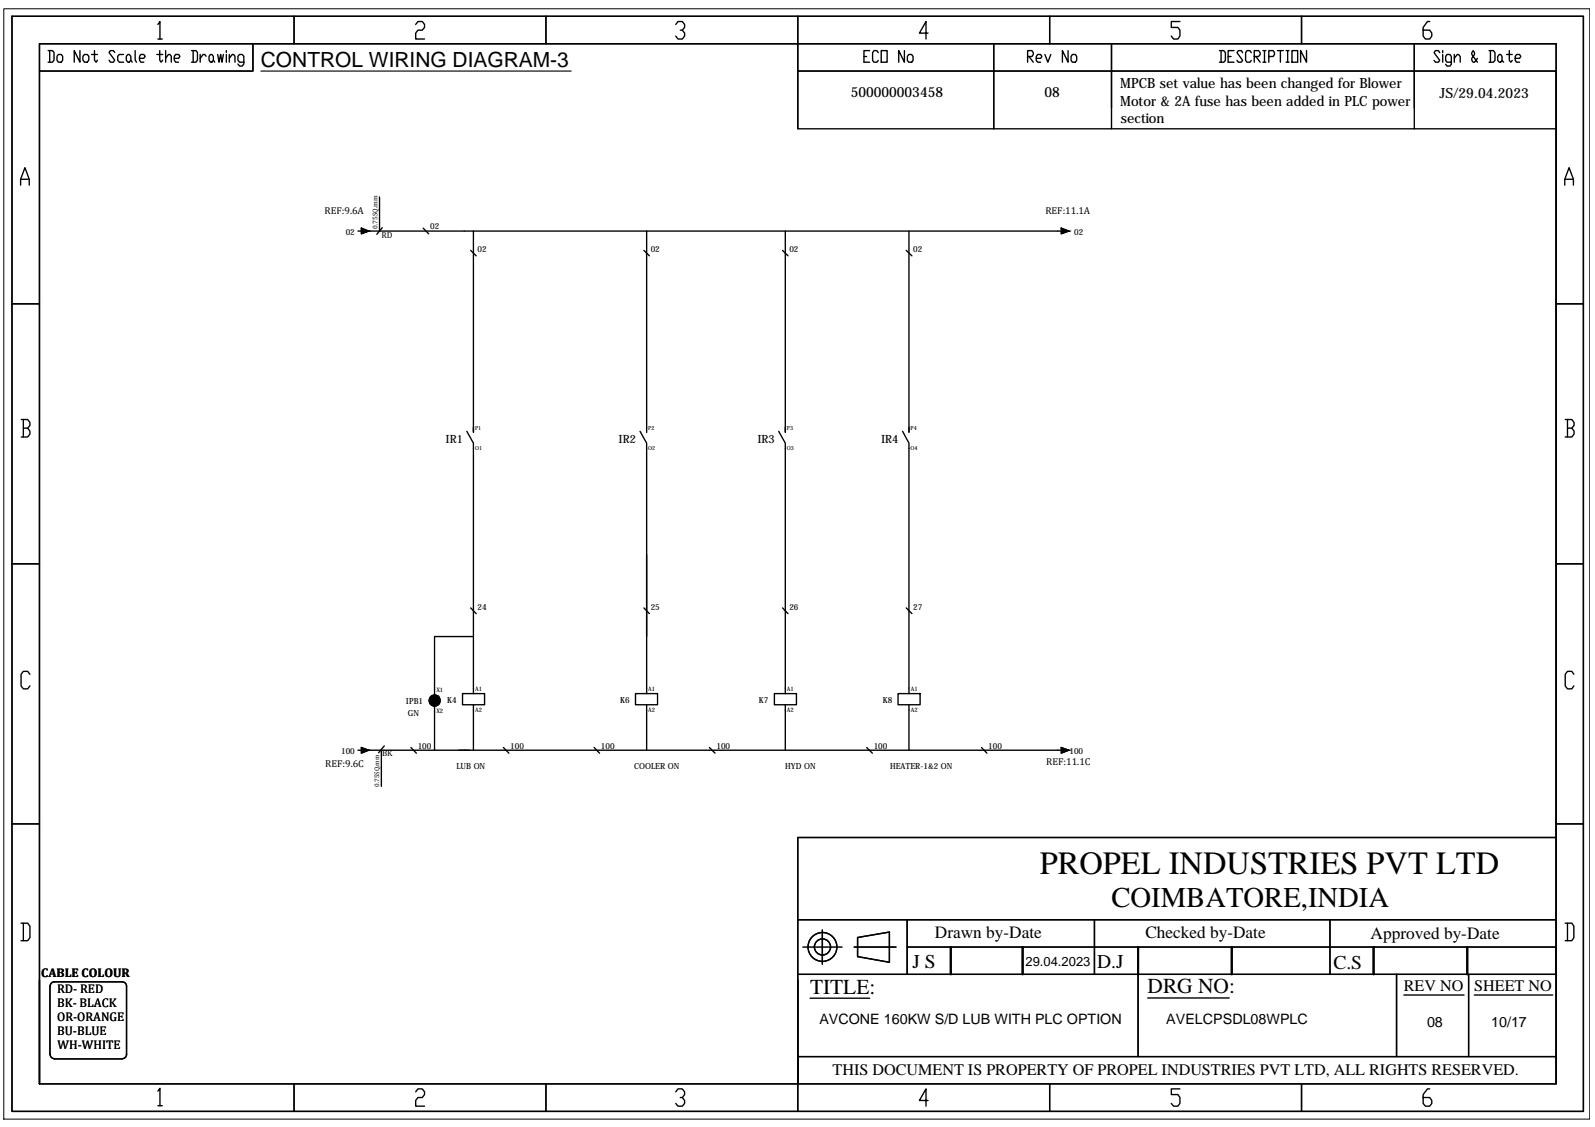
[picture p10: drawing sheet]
<svg xmlns="http://www.w3.org/2000/svg" width="297mm" height="210mm" viewBox="0 0 297 210" stroke-linecap="round" stroke-linejoin="round" font-family="sans-serif">
<!-- layer: 0 -->
<path d="M.7 1.6h295.4v206.8h-295.4zM289.8 13.2v188.7M149.5 176.4h7.3" fill="none" stroke="#000" stroke-width=".19"/>
<!-- layer: FRAME_070 -->
<g fill="none" stroke="#000" stroke-width=".25">
<path d="M2.2 3h292.7v204h-292.7zM7.4 8.2h282.4v193.7h-282.4zM47.1 8.2v5h-39.7M148.6 8.2v5h141.2M185.1 8.2v5M207 8.2v5M263.4 8.2v5M289.8 156h-141.2v45.9M148.6 171.3h141.2M168.9 176.4h120.9M168.9 171.3v10.2M203.8 171.3v10.2"/>
<path d="M247.7 171.3v10.2M148.6 181.5h141.2M148.6 196.8h141.2M211.9 181.5v15.3M260.1 181.5v15.3M273.5 181.5v15.3"/>
</g>
<!-- layer: FRAME_050 -->
<g fill="none" stroke="#000" stroke-width=".25">
<path d="M29.4 4.6l.4-.6v3.3M29.4 7.3h.8M54.8 3v5.2M77.4 4.6l.4-.6h.8l.5 .6v.5l-.5 .5h-.8l-.4 .6v1.1h1.7M101.7 3v5.2M125.8 4.6l.5-.6h.8l.4 .6v.5l-.4 .5h-.4M127.1 5.6l.4 .6v.5l-.4 .6h-.8l-.5-.6M148.6 3v5.2M172.8 6.2h-1.6l1.3-2.2v3.3M195.5 3v5.2M219.7 4h-1.6v1.1h1.3l.3 .5v1.1l-.3 .6h-.8l-.5-.6M242.4 3v5.2"/>
<path d="M266.3 4h-.5l-.8 1.1v1.6l.5 .6h.8l.3-.6v-.5l-.3-.6h-1.3M3.8 34.5v-1.1l.8-2.2 .8 2.2v1.1M3.8 33.4h1.6M291.4 34.5v-1.1l.8-2.2 .8 2.2v1.1M291.4 33.4h1.6M2.2 56.6h5.2M289.8 56.6h5.1M4 78.1h1.2l.4 .6v.5l-.4 .5M4.3 79.7h.9l.4 .6v.5l-.4 .6h-1.2M4.3 78.1v3.3M291.5 78.1h1.2l.4 .6v.5l-.4 .5M291.9 79.7h.8l.4 .6v.5l-.4 .6h-1.2"/>
<path d="M291.9 78.1v3.3M2.2 105h5.2M289.8 105h5.1M5.6 125.6l-.4-.6h-.9l-.4 .6v2.1l.4 .6h.9l.4-.6M293.1 125.6l-.4-.6h-.8l-.4 .6v2.1l.4 .6h.8l.4-.6M2.2 153.4h5.2M289.8 153.4h5.1M3.9 171.9h1.3l.4 .6v2.2l-.4 .5h-1.3M4.3 171.9v3.3M291.5 171.9h1.2l.4 .6v2.2l-.4 .5h-1.2M291.9 171.9v3.3M148.6 196.8v10.2"/>
<path d="M29.4 203.2l.4-.5v3.2M29.4 205.9h.8M54.8 201.9v5.1M77.4 203.4l.4-.6h.8l.5 .6v.5l-.5 .5h-.8l-.4 .6v1h1.7M101.7 201.9v5.1M125.8 203.4l.5-.6h.8l.4 .6v.5l-.4 .5h-.4M127.1 204.4l.4 .6v.5l-.4 .5h-.8l-.5-.5M172.8 205h-1.6l1.3-2.2v3.2M195.5 201.9v5.1M219.7 202.8h-1.6v1.1h1.3l.3 .5v1.1l-.3 .5h-.8l-.5-.5M242.4 201.9v5.1M266.3 202.8h-.5l-.8 1.1v1.6l.5 .5h.8l.3-.5v-.5l-.3-.6h-1.3"/>
</g>
<!-- layer: SLD-0 -->
<g fill="none" stroke="#000" stroke-width=".25">
<path d="M159.7 174.6l5.9-1v5.6l-5.9-1z"/>
<circle cx="153.2" cy="176.4" r="2.69"/>
<circle cx="153.2" cy="176.4" r="1.5"/>
</g>
<!-- layer: DIM -->
<path d="M153.1 173.2v6.4M159.1 176.4h7.8" fill="none" stroke="#000" stroke-width=".25"/>
<!-- layer: FRAME_025 -->
<g fill="none" stroke="#000" stroke-width=".25">
<path d="M9 9.4h.8l.3 .4v1.4l-.3 .4h-.8M9.3 9.4v2.2M10.9 10.1h.5l.3 .4v.7l-.3 .4h-.5l-.3-.4v-.7zM14.9 9.4v2.2l-1.1-2.2v2.2M15.7 10.1h.5l.3 .4v.7l-.3 .4h-.5l-.3-.4v-.7zM17 10.1h1.1M17.6 9.4v1.8l.3 .4 .2-.4M21.4 9.8l-.3-.4h-.5l-.3 .4 1.1 1.4-.3 .4h-.5l-.3-.4M23 10.1h-.8l-.3 .4v.7l.3 .4h.8M23.8 10.1h.3l.3 .4v.7l-.3 .4h-.3l-.3-.4v-.7zM24.4 11.2l.2 .4M25.2 9.4v1.8l.2 .4"/>
<path d="M26 10.9h.8l.2-.4-.2-.4h-.6l-.2 .4v.7l.2 .4h.6M29.2 10.1h1.1M29.7 9.4v1.8l.3 .4 .3-.4M30.8 10.9l.6-.8h.3l.2 .4v1.1M30.8 9.4v2.2M32.5 10.9h.8l.2-.4-.2-.4h-.6l-.2 .4v.7l.2 .4h.6M35.7 9.4h.8l.3 .4v1.4l-.3 .4h-.8M36 9.4v2.2M37.3 10.1v1.5M38.4 10.5l-.3-.4h-.3l-.5 .8M39.2 10.1h.2l.3 .4v.7l-.3 .4h-.2l-.3-.4v-.7zM39.7 11.2l.3 .4"/>
<path d="M40.5 10.1l.3 1.5 .3-1.5 .2 1.5 .3-1.5M42.1 9.4v.4M42.1 10.1v1.5M42.7 10.9l.6-.8h.2l.3 .4v1.1M42.7 10.1v1.5M45.4 11.6h-.8l-.3-.4v-.7l.3-.4h.5l.3 .4v1.4l-.3 .4h-.5l-.3-.4M160.9 10.5h.5M162 9.4h-1.1v2.2h1.1M163.6 9.8l-.3-.4h-.5l-.3 .4v1.4l.3 .4h.5l.3-.4M164.1 9.4h1.1v2.2h-1.1zM168.4 9.4v2.2l-1-2.2v2.2M169.2 10.1h.6l.2 .4v.7l-.2 .4h-.6l-.2-.4v-.7z"/>
<path d="M191.4 10.5h.8l.2-.4v-.3l-.2-.4h-.8v2.2M191.6 10.5l.8 1.1M193 10.9h.8l.2-.4-.2-.4h-.6l-.2 .4v.7l.2 .4h.6M194.6 10.1l.5 1.5 .6-1.5M198.9 9.4v2.2l-1-2.2v2.2M199.7 10.1h.6l.2 .4v.7l-.2 .4h-.6l-.2-.4v-.7zM227.1 9.4h.8l.3 .4v1.4l-.3 .4h-.8M227.4 9.4v2.2M228.7 10.5h.6M229.8 9.4h-1.1v2.2h1.1M231.4 9.8l-.2-.4h-.6l-.2 .4 1 1.4-.2 .4h-.6l-.2-.4M233 9.8l-.2-.4h-.6l-.2 .4v1.4l.2 .4h.6l.2-.4"/>
<path d="M233.6 10.5h.8l.3-.4v-.3l-.3-.4h-.8v2.2M233.9 10.5l.8 1.1M235.2 11.6h.5M235.2 9.4h.5M235.5 9.4v2.2M236.3 10.5h.8l.2-.4v-.3l-.2-.4h-.8v2.2M237.9 9.4h1.1M238.4 9.4v2.2M239.5 11.6h.6M239.5 9.4h.6M239.8 9.4v2.2M240.6 9.4h1.1v2.2h-1.1z"/>
<path d="M243.3 9.4v2.2l-1.1-2.2v2.2M268.1 9.8l-.2-.4h-.6l-.2 .4 1 1.4-.2 .4h-.6l-.2-.4M268.7 9.4v.4M268.7 10.1v1.5M270.3 11.6h-.8l-.3-.4v-.7l.3-.4h.5l.3 .4v1.5l-.3 .3h-.5l-.3-.3M270.8 10.9l.6-.8h.2l.3 .4v1.1M270.8 10.1v1.5M275.2 10.9l-.6 .7h-.3l-.2-.4v-.3l.5-.8v-.3l-.3-.4-.2 .4v.3l1.1 1.5M277.3 9.4h.8l.3 .4v1.4l-.3 .4h-.8M277.6 9.4v2.2M279.2 10.1h.3l.2 .4v.7l-.2 .4h-.3l-.3-.4v-.7zM279.7 11.2l.3 .4"/>
<path d="M280.6 10.1h1M281.1 9.4v1.8l.3 .4 .2-.4M282.2 10.9h.8l.2-.4-.2-.4h-.6l-.2 .4v.7l.2 .4h.6M150.9 185.9h11.1M213.7 185.9h15.2M261.4 185.3h11.3M274.6 185.3h14.6"/>
</g>
<!-- layer: 0 -->
<g fill="none" stroke="#000" stroke-width=".25">
<path d="M185.1 13.2v10.8M207 13.2v10.8M263.4 13.2v10.8M70.7 36.7v6.3M148.6 24v-10.8v10.8h141.2M71.2 42.4l-1 1.2M120.4 43v36.6M88.2 118.6h-7.3v9.8M120.4 103.3v24.9M71 139.6v6.9M71.6 138.9l-1.1 1.3M79.9 130.4h.1"/>
<path d="M79.9 130.6h.1M80 130v.1h.2M80 130.2v.2h.2M80 130.6h.2M80 130.9h.2M80 130.5v.5M80.1 129.9h.1M80.1 131.1h.1M80.3 129.7v.2h1.5M80.3 129.9v.2h.2M80.3 130.2v.2h.2M80.3 130.6h.2"/>
<path d="M80.3 130.9h.2M80.3 130.5v.6h.2M80.3 131.2v.1M80.4 129.7h.1M80.4 131.3h.1M80.5 129.6h.1M80.5 129.7v.3M80.5 131.4h.1M80.5 129.9v.2h.9M80.5 129.7h.7M80.5 130.2v.2h.7M80.5 130.6h.7"/>
<path d="M80.5 130.9h.7M80.5 130.5v.6h.7M80.5 131.2v.1h.7M80.5 129.5v.4M80.7 129.5v.1h.2M80.7 129.7v.5M80.8 129.5v.4M80.8 129.9v.2M80.8 130.2v.2M80.8 130.5v.6M80.8 131.2v.1M80.8 131.4v.1"/>
<path d="M80.8 130.3h.1M80.9 132.5v7.2M81 129.4v.2h.5M81 129.7v.6h.1M81 130.4v.1M81 129.4v.5M81 129.9v.2M81 130.2v.2M81 130.5v.6M81 131.2v.1M81 131.4v.1M81.2 129.5v.1"/>
<path d="M81.2 129.7v.5M81.3 129.7h.1M81.3 130.2v.2h.1M81.3 130.6h.1M81.3 130.9h.1M81.3 130.5v.6h.1M81.3 131.2v.1h.1M81.3 129.5v.4M81.3 129.9v.2M81.3 131.4v.1M81.4 129.6h.1M81.4 129.7v.3"/>
<path d="M81.5 129.7h.1M81.5 129.9v.2h.4M81.5 130.2v.2h.4M81.5 130.6h.4M81.5 130.9h.4M81.5 130.5v.6h.3M81.5 129.6v.3M81.5 131.2v.1M81.7 129.8v.1M81.7 129.9v.2M81.7 130.2v.2M81.7 130.5v.6"/>
<path d="M120.4 132.3v7.4M289.8 176.4v5.1M9.3 183.7v12.7M9.3 183.6a.78 .78 0 0 1 .8-.7h12.7a.78 .78 0 0 1 .8 .7v12.8M9.3 196.4a.78 .78 0 0 0 .8 .8M10.1 197.2h12.7M23.6 196.4a.78 .78 0 0 1-.8 .8"/>
</g>
<path d="M177.1 176.4v5.1M190.4 176.4v5.1M211.9 176.4v5.1M229.4 176.4v5.1M255.8 176.4v5.1M273.2 176.4v5.1" fill="none" stroke="#000" stroke-width=".38"/>
<!-- layer: EPLAN300 -->
<g fill="none" stroke="#000" stroke-width=".25">
<path d="M88.2 79.6v.9M120.4 79.6v.9M146.2 79.6v.9M169.3 79.6v.9M86.9 80.3l1.3 2.2v1M119.2 80.3l1.2 2.2v1M145 80.3l1.2 2.2v1M168.1 80.3l1.2 2.2v1M80.2 129.8l1.4 1.4M80.9 128.4v1M80.9 131.5v1M81.6 129.8l-1.4 1.4"/>
<path d="M86.1 129.2h4.1v2.1h-4.1zM88.2 128.2v1M88.2 131.3v1M118.3 129.2h4.2v2.1h-4.2zM120.4 128.2v1M120.4 131.3v1M144.2 129.2h4.1v2.1h-4.1zM146.2 128.2v1M146.2 131.3v1M167.2 129.2h4.2v2.1h-4.2zM169.3 128.2v1M169.3 131.3v1"/>
<circle cx="80.9" cy="130.5" r="1.04"/>
</g>
<!-- layer: EPLAN311 -->
<g fill="none" stroke="#000" stroke-width=".25">
<path d="M66.7 43h.6M67.3 42.5l1.4 .5-1.4 .5zM68.7 43h128.9M88.2 43v37.4M146.2 43v37.4M169.3 43v37.4M197.6 42.5l1.5 .5-1.5 .5zM88.2 83.5v44.7M120.4 83.5v35.1M146.2 83.5v44.7M169.3 83.5v44.7M66.7 139.7h.6"/>
<path d="M67.3 139.2l1.4 .5-1.4 .6zM68.7 139.7h128.9M88.2 132.3v7.4M146.2 132.3v7.4M169.3 132.3v7.4M197.6 139.2l1.5 .5-1.5 .6z"/>
</g>
<!-- layer: EPLAN312 -->
<g fill="none" stroke="#000" stroke-width=".25">
<path d="M78.8 42.5l1 1M87.7 46.6l1 1.1M119.9 46.6l1 1.1M145.7 46.6l1.1 1.1M168.8 46.6l1 1.1M87.7 113.2l1 1.1M119.9 113.2l1 1.1M145.7 113.2l1.1 1.1M168.8 113.2l1 1.1M76.5 139.2l1 1.1M93.8 139.2l1 1.1M110.6 139.2l1.1 1.1"/>
<path d="M132.1 139.2l1.1 1.1M161.4 139.2l1.1 1.1M182.8 139.2l1 1.1"/>
</g>
<!-- layer: EPLAN311 -->
<g fill="#000" stroke="#000" stroke-width=".19">
<path d="M67.3 42.5v.5h1.4zM67.3 43h1.4l-1.4 .5z"/>
<path d="M197.6 42.5v.5h1.5zM197.6 43h1.5l-1.5 .5z"/>
<path d="M67.3 139.2v.5h1.4zM67.3 139.7h1.4l-1.4 .6z"/>
<path d="M197.6 139.2v.5h1.5zM197.6 139.7h1.5l-1.5 .6z"/>
</g>
<!-- layer: 0 -->
<path d="M48.6 13.2h57.8" fill="none" stroke="#000" stroke-width=".21"/>
<text font-size="6.1" x="193.6" y="162.8">PROPEL INDUSTRIES PVT LTD</text>
<text font-size="5.3" x="207" y="168.9">COIMBATORE,INDIA</text>
<g font-size="4">
<text x="150.9" y="185.1">TITLE:</text>
<text x="213.7" y="185">DRG NO:</text>
</g>
<text font-size="3.9" x="48.6" y="12.4">CONTROL WIRING DIAGRAM-3</text>
<g font-size="3.6">
<text x="169.9" y="180.3">J S</text>
<text x="204.3" y="180.3">D.J</text>
<text x="248.3" y="180.5">C.S</text>
</g>
<g font-size="3.2">
<text x="174.1" y="174.6">Drawn by-Date</text>
<text x="213.3" y="174.6">Checked by-Date</text>
<text x="255.3" y="174.9">Approved by-Date</text>
</g>
<g font-size="3">
<text x="261.4" y="184.6">REV NO</text>
<text x="274.6" y="184.6">SHEET NO</text>
<text x="155.1" y="200.3">THIS DOCUMENT IS PROPERTY OF PROPEL INDUSTRIES PVT LTD, ALL RIGHTS RESERVED.</text>
</g>
<g font-size="2.7">
<text x="152.6" y="190.8">AVCONE 160KW S/D LUB WITH PLC OPTION</text>
<text x="217.2" y="190.8">AVELCPSDL08WPLC</text>
<text x="265.8" y="191.2">08</text>
<text x="277.7" y="191.2">10/17</text>
</g>
<g font-size="2.6">
<text x="208.6" y="16.4">MPCB set value has been changed for Blower</text>
<text x="158.4" y="18.1">500000003458</text>
<text x="194.5" y="18.1">08</text>
<text x="208.6" y="19.7">Motor &amp; 2A fuse has been added in PLC power</text>
<text x="208.7" y="22.9">section</text>
<text x="268.1" y="18.2">JS/29.04.2023</text>
</g>
<text font-size="2.4" x="191" y="179.9">29.04.2023</text>
<g font-size="2.3">
<text x="7.7" y="182">CABLE COLOUR</text>
<text x="10.7" y="184.9">RD- RED</text>
<text x="10.7" y="187.6">BK- BLACK</text>
<text x="10.7" y="190.2">OR-ORANGE</text>
<text x="10.7" y="192.8">BU-BLUE</text>
<text x="10.7" y="195.4">WH-WHITE</text>
</g>
<g font-size="2.1">
<text x="83" y="82.5">IR1</text>
<text x="115.2" y="82.5">IR2</text>
<text x="141" y="82.5">IR3</text>
<text x="164.1" y="82.5">IR4</text>
</g>
<g font-size="1.9">
<text x="60.4" y="39.9">REF:9.6A</text>
<text x="194.7" y="39.9">REF:11.1A</text>
<text x="60.6" y="142.9">REF:9.6C</text>
<text x="194.8" y="142.5">REF:11.1C</text>
</g>
<g font-size="1.6">
<text x="64.4" y="43.7">02</text>
<text x="71.1" y="44.4">RD</text>
<text x="80.1" y="42.7">02</text>
<text x="88.9" y="46.9">02</text>
<text x="121.2" y="46.9">02</text>
<text x="147" y="46.9">02</text>
<text x="170.1" y="46.9">02</text>
<text x="200.1" y="43.7">02</text>
<text x="88.9" y="113.5">24</text>
<text x="121.2" y="113.5">25</text>
<text x="147" y="113.5">26</text>
<text x="170.1" y="113.5">27</text>
<text x="75.6" y="131.2">IPB1</text>
<text x="83.3" y="130.9">K4</text>
<text x="115.5" y="130.9">K6</text>
<text x="141.3" y="130.9">K7</text>
<text x="164.4" y="130.9">K8</text>
<text x="76" y="133.3">GN</text>
<text x="63.5" y="140.4">100</text>
<text x="71.1" y="140.8">BK</text>
<text x="77.8" y="139.5">100</text>
<text x="85" y="143.3">LUB ON</text>
<text x="95" y="139.5">100</text>
<text x="111.9" y="139.5">100</text>
<text x="118.1" y="143.3">COOLER ON</text>
<text x="133.4" y="139.5">100</text>
<text x="146.2" y="143.3">HYD ON</text>
<text x="162.7" y="139.5">100</text>
<text x="165.8" y="143.3">HEATER-1&amp;2 ON</text>
<text x="184.1" y="139.5">100</text>
<text x="199.2" y="140.4">100</text>
</g>
<text font-size="1.3" x="70.3" y="42.6" transform="rotate(-90 70.3 42.6)">0.75SQ.mm</text>
<text font-size="1.2" x="70.6" y="146.6" transform="rotate(-90 70.6 146.6)">0.75SQ.mm</text>
<g font-size="1.1">
<text x="88.5" y="80">P1</text>
<text x="88.5" y="83.8">O1</text>
<text x="120.7" y="80">P2</text>
<text x="120.7" y="83.8">O2</text>
<text x="146.5" y="80">P3</text>
<text x="146.5" y="83.8">O3</text>
<text x="169.6" y="80">P4</text>
<text x="169.6" y="83.8">O4</text>
<text x="81.3" y="128.9">X1</text>
<text x="88.5" y="128.6">A1</text>
<text x="120.7" y="128.6">A1</text>
<text x="146.5" y="128.6">A1</text>
<text x="169.6" y="128.6">A1</text>
<text x="81.3" y="132.8">X2</text>
<text x="88.5" y="132.6">A2</text>
<text x="120.7" y="132.6">A2</text>
<text x="146.5" y="132.6">A2</text>
<text x="169.6" y="132.6">A2</text>
</g>
</svg>
